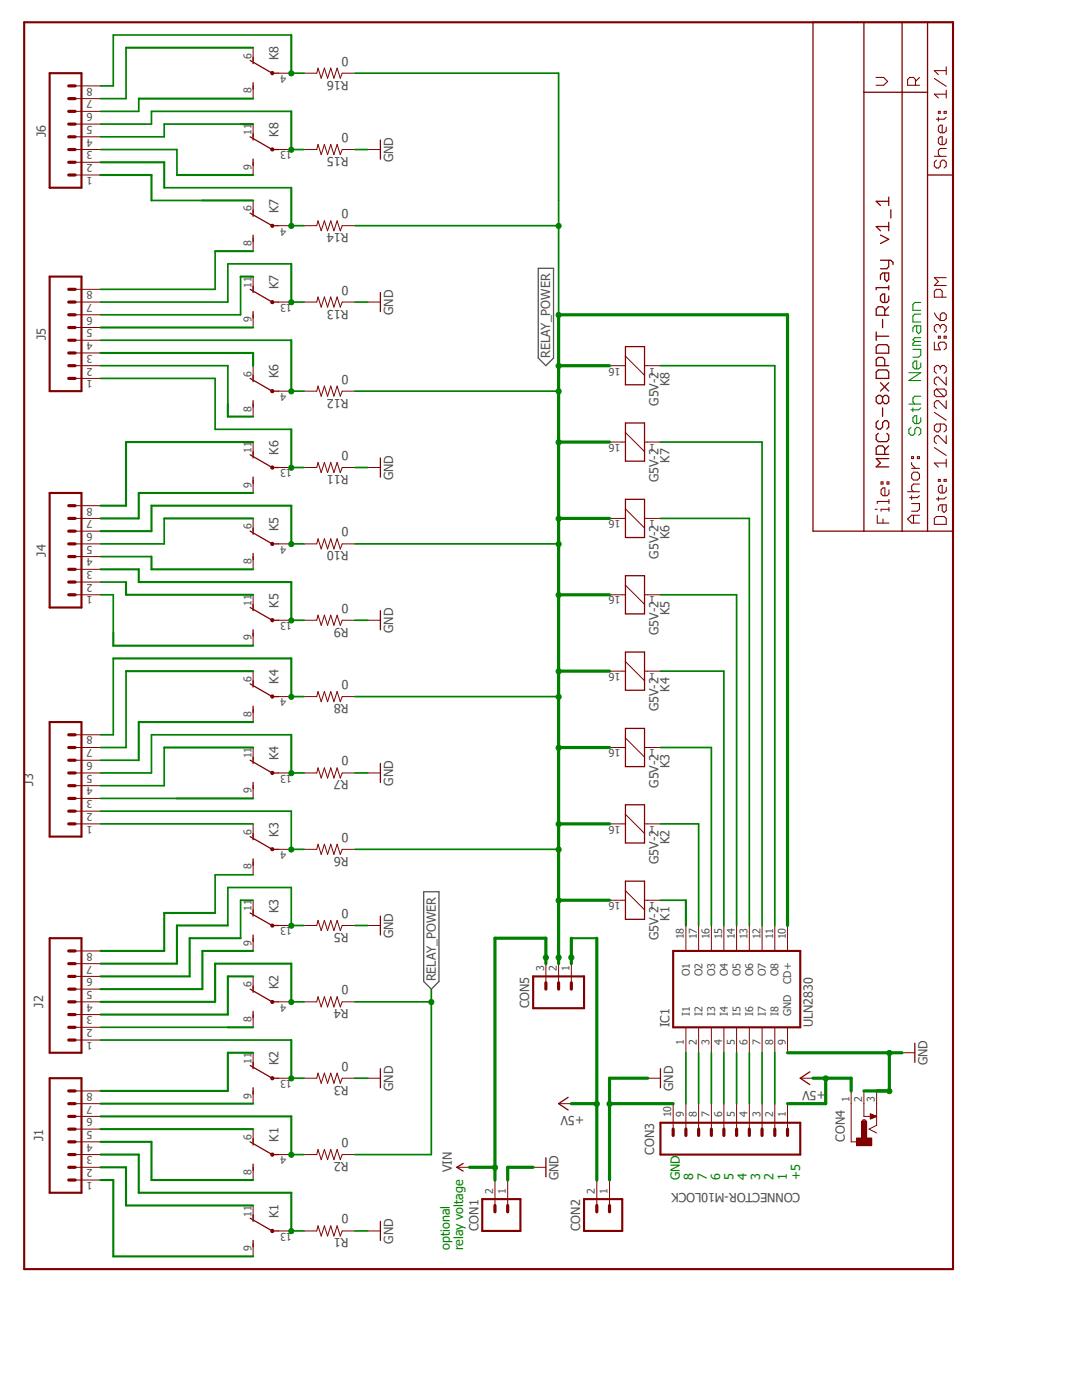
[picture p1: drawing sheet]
<svg xmlns="http://www.w3.org/2000/svg" width="216mm" height="279mm" viewBox="0 0 216 279" stroke-linecap="round" stroke-linejoin="round" font-family="sans-serif">
<path d="M4.2 4.2l186.5 250.9M190.7 4.2l-186.5 250.9" fill="none" stroke="#fff" stroke-width=".2"/>
<path d="M107.4 53.6h3v17.9l-1.5 1.5-1.5-1.5zM84.5 178h3.1v17.9l-1.5 1.5-1.6-1.5z" fill="none" stroke="#505050" stroke-width=".25"/>
<path d="M4.8 4.4h185.4v248.9h-185.4zM9.9 14.6h6.4v22.9h-6.4zM9.9 55.2h6.4v22.9h-6.4zM9.9 98.4h6.4v22.8h-6.4zM9.9 144.1h6.4v22.9h-6.4zM9.9 187.2h6.4v22.9h-6.4zM134.3 189.8h25.4v15.2h-25.4zM9.9 215.2h6.4v22.8h-6.4zM131.8 224.1h27.9v6.3h-27.9z" fill="none" stroke="#800000" stroke-width=".42"/>
<g fill="none" stroke="#800000" stroke-width=".25">
<path d="M162.2 4.4h28v101.6h-28zM172.4 18.4h12.7M172.4 4.4v101.6M180 4.4v101.6M185.1 4.4v101.6M177.3 39.3v1.7M185.1 34.9h5.1M175.7 51.9h2.1l.4 .5v.4M175.7 46.9l1.6 .9-1.6 .8M176.5 54.5v1.3l.5 .4 .3-.4v-1.3h-1.2l-.4 .4v.9M177.3 57.4h-2.5v.4M177.3 59.1v.8l-.3 .5h-.9l-.4-.5v-.8l.4-.4h.4v1.7"/>
<path d="M177.3 44.4v1.7M177.3 51.9v1.3l-.3 .4h-1.3M177.3 57v.8M177.3 45.2h-2.5l.9 .9M177.3 40.2h-2.5l.9 .8M177.8 41.9v1.6M174.8 66.3v1.6M174.8 69.2l.5-.4h1.7l.3 .4v1.3h-2.5zM174.8 74.3l.5-.5h1.7l.3 .5v1.2h-2.5zM174.8 67.1h2.5M175.7 76.4l1.6 1.7M176.1 79.3l-.4-.4h-.4l-.5 .4v.8l.5 .5h.4l.4-.5"/>
<path d="M176.1 79.3l.4-.4h.5l.3 .4v.8l-.3 .5h-.5l-.4-.5M176.1 63.8v1.6M176.1 79.3v.8M176.5 62.9v-1.3l-.4-.4h-.8l-.5 .4v1.3h2.5M176.5 73v-1.2l-.4-.5h-.8l-.5 .5v1.2h2.5M177.3 76.4l-1.6 1.7M177.3 61.2l-.8 .9M175.3 83.9l-.5 .5v.8l.5 .4h.4l.4-.4v-.8l.4-.5h.5l.3 .5v.8l-.3 .4M175.3 86.5l-.5 .4v.8l.5 .4h1.7l.3-.4v-.8l-.3-.4M176.1 81.4v1.7M176.5 90.7v-1.3l-.4-.4h-.8l-.5 .4v1.3h2.5M177.3 91.5h-2.5l.9 .9-.9 .8h2.5"/>
<path d="M177.3 89l-.8 .8M172 223.9l.1-.3a.4 .4 0 0 1 .4-.1 .4 .4 0 0 1 .3 .4M172 224.1l.1-.2a.4 .4 0 0 1 .4-.2 .4 .4 0 0 1 .3 .4"/>
</g>
<g fill="none" stroke="#800000" stroke-width=".21">
<path d="M174.8 15.5h1.5l.8 .8-.8 .7h-1.5M182.7 17v-1.1l-.4-.4h-.8l-.4 .4v1.1h2.4M183.5 15.5l-.8 .8M186.4 15.7l2.4 1.5M188.8 13.3v1.6M188.8 18v1.6M188.8 18.8h-2.4l.8 .8M188.8 14.1h-2.4l.8 .8M186.4 31.2h2.4M186.9 32l-.5 .4v.7l.5 .4h.3l.4-.4v-.7l.4-.4h.4l.4 .4v.7l-.4 .4M187.2 22.2h.4v.4h-.4zM187.2 23.4v.8"/>
<path d="M188.4 22.2h.4v.4h-.4zM188.8 25.4v.7l-.4 .4h-.8l-.4-.4v-.7l.4-.4h.4v1.5M188.8 27.7v.8l-.4 .4h-.8l-.4-.4v-.8l.4-.4h.4v1.6M188.8 29.6h-1.2l-.4 .4v.8l.4 .4M188.8 23.4l-.4 .4h-1.5M188 59.3v-1.2l-.4-.4h-.7l-.5 .4v1.2h2.4M188.8 55.4h-2.4l.8 .8-.8 .8h2.4M186.4 68.3v1.5h1.2l-.4-.8v-.3l.4-.4h.8l.4 .4v.7l-.4 .4M186.4 62.4l.5 .8 .7 .8M186.9 77.6h1.5l.4 .4v.8l-.4 .4M186.9 77.6l-.5 .4v.8l.5 .4h1.5M186.9 77.6l1.5 1.6"/>
<path d="M187.2 67.1h.4v.4h-.4zM187.6 62.8l.4-.4h.4l.4 .4v.8l-.4 .4h-.8zM187.6 65.2l.4-.4h.4l.4 .4v.7l-.4 .4M187.6 73.3l.4-.4h.4l.4 .4v.8l-.4 .4M187.6 65.2l-.4-.4h-.3l-.5 .4v.7l.5 .4M187.6 73.3l-.4-.4h-.3l-.5 .4v.8l.5 .4M187.6 65.2v.3M187.6 73.3v.4M188.4 67.1h.4v.4h-.4zM188.8 75.3v1.5l-1.6-1.5h-.3l-.5 .4v.8l.5 .3M188.8 80v1.5l-1.6-1.5h-.3l-.5 .3v.8l.5 .4M175.8 96.2h.4v.4h-.4z"/>
<path d="M177 96.2h.4v.4h-.4zM177.4 97.7v.9l-.4 .3h-.8l-.4-.3v-.9l.4-.3h.4v1.5M177.4 99.7v.8M181.1 98.1h2.4M181.9 92.3v.4l.8 .8M181.9 91.1h.4v.4h-.4zM181.9 98.9v.8M181.9 93.5h1.6M182.3 94.2h.7l.5 .5v.7l-.5 .4h-.7l-.4-.4v-.7zM183 91.1h.5v.4h-.5zM183.5 96.6h-1.2l-.4 .4v.7l.4 .4M183.5 98.9l-.5 .4h-1.5"/>
<path d="M186.4 89.3l2.4 1.6M186.4 82.3l2.4 1.6M187.2 95.7h.4v.4h-.4zM187.2 99.2v.7M187.6 84.6v1.2l-.4 .4h-.3l-.5-.4v-.8l.5-.4h1.5l.4 .4v.8l-.4 .4M188.4 95.7h.4v.4h-.4zM188.8 87v1.5l-1.6-1.5h-.3l-.5 .4v.7l.5 .4M188.8 91.7v1.5M188.8 97.2v.8l-.4 .4h-.8l-.4-.4v-.8l.4-.3h.4v1.5M188.8 99.2l-.4 .4h-1.5M188.8 92.4h-2.4l.8 .8M174.6 101.6h.4"/>
<path d="M175 102.8v1.6h2.4M176.2 103.6v.8M177.4 100.1h-2.4v.4M177.4 101.6h-1.6v.4M177.4 101.3v.7M181.9 100.5h1.6v1.1l-.5 .4h-1.1M182.3 102.8v1.6M183.5 102.8h-1.6l-.8 .8 .8 .8h1.6M186.4 103.5l.5-.4h1.5l.4 .4v1.1h-2.4zM188 100.8v1.1l.4 .4 .4-.4v-1.1h-1.2l-.4 .3v.8"/>
</g>
<g fill="none" stroke="#800000" stroke-width=".64">
<path d="M13.7 19.7h1.3M13.7 17.1h1.3M13.7 29.8h1.3M13.7 32.4h1.3M13.7 34.9h1.3M13.7 24.8h1.3M13.7 27.3h1.3M13.7 22.2h1.3M13.7 57.7h1.3M13.7 70.4h1.3M13.7 73h1.3M13.7 75.5h1.3"/>
<path d="M13.7 65.4h1.3M13.7 67.9h1.3M13.7 62.8h1.3M13.7 60.3h1.3M13.7 113.6h1.3M13.7 116.2h1.3M13.7 118.7h1.3M13.7 108.5h1.3M13.7 111.1h1.3M13.7 106h1.3M13.7 103.5h1.3M13.7 100.9h1.3"/>
<path d="M13.7 159.3h1.3M13.7 154.3h1.3M13.7 156.8h1.3M13.7 151.7h1.3M13.7 149.2h1.3M13.7 146.6h1.3M13.7 161.9h1.3M13.7 164.4h1.3M13.7 197.4h1.3M13.7 199.9h1.3M13.7 194.9h1.3M13.7 192.3h1.3"/>
<path d="M13.7 189.8h1.3M13.7 217.7h1.3M13.7 202.5h1.3M13.7 205h1.3M13.7 207.6h1.3M13.7 230.4h1.3M13.7 233h1.3M13.7 235.5h1.3M13.7 225.3h1.3M13.7 227.9h1.3M13.7 222.8h1.3M13.7 220.3h1.3"/>
<path d="M134.3 225.3v1.3M136.9 225.3v1.3M139.4 225.3v1.3M141.9 225.3v1.3M144.4 225.3v1.3M147 225.3v1.3M149.5 225.3v1.3M152.1 225.3v1.3M154.6 225.3v1.3M157.1 225.3v1.3"/>
</g>
<g fill="none" stroke="#800000" stroke-width=".2">
<path d="M15 19.7h5.1M15 17.1h5.1M15 34.9h5.1M15 32.4h5.1M15 29.8h5.1M15 27.3h5.1M15 24.8h5.1M15 22.2h5.1M15 57.7h5.1M15 75.5h5.1M15 73h5.1M15 70.4h5.1"/>
<path d="M15 67.9h5.1M15 65.4h5.1M15 62.8h5.1M15 60.3h5.1M15 118.7h5.1M15 116.2h5.1M15 113.6h5.1M15 111.1h5.1M15 108.5h5.1M15 106h5.1M15 103.5h5.1M15 100.9h5.1"/>
<path d="M15 159.3h5.1M15 156.8h5.1M15 154.3h5.1M15 151.7h5.1M15 149.2h5.1M15 146.6h5.1M15 164.4h5.1M15 161.9h5.1M15 199.9h5.1M15 197.4h5.1M15 194.9h5.1M15 192.3h5.1"/>
<path d="M15 189.8h5.1M136.9 184.7v5.1M139.4 184.7v5.1M141.9 184.7v5.1M144.4 184.7v5.1M147 184.7v5.1M149.5 184.7v5.1M152.1 184.7v5.1M154.6 184.7v5.1M157.1 184.7v5.1M15 217.7h5.1M15 207.6h5.1"/>
<path d="M15 205h5.1M15 202.5h5.1M136.9 205v5.1M139.4 205v5.1M141.9 205v5.1M144.4 205v5.1M147 205v5.1M149.5 205v5.1M152.1 205v5.1M154.6 205v5.1M157.1 205v5.1M15 235.5h5.1"/>
<path d="M15 233h5.1M15 230.4h5.1M15 227.9h5.1M15 225.3h5.1M15 222.8h5.1M15 220.3h5.1M134.3 220.3v5M136.9 220.3v5M139.4 220.3v5M141.9 220.3v5M144.4 220.3v5M147 220.3v5"/>
<path d="M149.5 220.3v5M152.1 220.3v5M154.6 220.3v5M157.1 220.3v5M169.8 220.3v7.6h1.3M172.4 220.3v2.5h2.5M174.9 220.3v4.3l-1.5 .7 1.5 .8"/>
</g>
<path d="M171.9 223.8h1v3.3h-1z" fill-rule="evenodd" fill="#800000"/>
<path d="M171.9 223.8h1v3.3h-1z" fill="none" stroke="#800000" stroke-width=".2"/>
<path d="M170.9 227.1h3v1.5h-3z" fill-rule="evenodd" fill="#800000"/>
<g fill="none" stroke="#800000" stroke-width=".2">
<path d="M121.6 179.7h3.2M124.8 177.8l3.8 3.8M128.6 179.7h3.2M108.9 191.1v5M111.5 191.1v5M114 191.1v5M129.2 215.2h2.6M159.7 215.2h2.5M169.8 217.7v2.6M172.4 217.7v2.6M174.9 217.7v2.6M180 210.1h2.5"/>
<path d="M91.1 233h2.6M98.8 235.5v5.1M101.3 235.5v5.1M106.4 233h2.5M111.5 220.3h2.5M119.1 235.5v5.1M121.6 235.5v5.1M170.9 227.1h3v1.5h-3zM173.7 222.3l1.2 .5-1.2 .5zM173.7 222.3v1M173.8 222.4v.9M173.9 222.4v.8"/>
<path d="M174 222.4v.8M174.1 222.5v.6M174.2 222.5v.6M174.3 222.6v.5M174.5 222.6v.4M174.6 222.7v.2M174.7 222.7v.2M174.8 222.8h.1M174.9 222.8h.1"/>
</g>
<path d="M106.4 194.9h10.1v6.3h-10.1zM96.2 239.3h7.6v6.4h-7.6zM116.5 239.3h7.7v6.4h-7.7z" fill="none" stroke="#800000" stroke-width=".42"/>
<path d="M108.9 196.1v1.3M111.5 196.1v1.3M114 196.1v1.3M98.8 240.6v1.3M101.3 240.6v1.3M119.1 240.6v1.3M121.6 240.6v1.3" fill="none" stroke="#800000" stroke-width=".64"/>
<path d="M124.8 175.9h3.8v7.6h-3.8zM113.4 219l-1.9 1.3 1.9 1.2M131.8 213.3v3.8M161.6 213.9l-1.9 1.3 1.9 1.3M182.5 208.2v3.8M49.9 227.9l4.4 2.5h1.3M50.5 227.2v1.3M50.5 232.3v1.3M92.4 232.2l-1.3 .8 1.3 .7M108.9 231.1v3.8" fill="none" stroke="#800000" stroke-width=".25"/>
<path d="M54.1 230.2l.2-.1 .3 .1v.5h-.5z" fill-rule="evenodd" fill="#800000"/>
<path d="M50.5 225.3v2.6M50.5 233v2.5M54.1 230.2l.2-.1 .3 .1v.5h-.5zM55.6 230.4h2.5" fill="none" stroke="#800000" stroke-width=".2"/>
<path d="M49.9 243.1l4.4 2.6h1.3M50.5 242.5v1.3M50.5 247.6v1.2" fill="none" stroke="#800000" stroke-width=".25"/>
<path d="M54.1 245.4l.2-.1 .3 .1v.5h-.5z" fill-rule="evenodd" fill="#800000"/>
<path d="M121.6 164.4h3.2M124.8 162.5l3.8 3.8M128.6 164.4h3.2M50.5 240.6v2.5M50.5 248.2v2.5M54.1 245.4l.2-.1 .3 .1v.5h-.5zM55.6 245.7h2.5" fill="none" stroke="#800000" stroke-width=".2"/>
<path d="M124.8 160.6h3.8v7.6h-3.8zM49.9 197.4l4.4 2.5h1.3M50.5 196.8v1.2M50.5 201.8v1.3" fill="none" stroke="#800000" stroke-width=".25"/>
<path d="M54.1 199.7h.5v.5h-.5z" fill-rule="evenodd" fill="#800000"/>
<path d="M50.5 194.9v2.5M54.1 199.7h.5v.5h-.5zM55.6 199.9h2.5M50.5 202.5v2.5" fill="none" stroke="#800000" stroke-width=".2"/>
<path d="M49.9 212.6l4.4 2.6h1.3M50.5 212v1.3M50.5 217.1v1.3" fill="none" stroke="#800000" stroke-width=".25"/>
<path d="M54.1 215l.2-.2 .3 .2v.4h-.5z" fill-rule="evenodd" fill="#800000"/>
<path d="M121.6 149.2h3.2M124.8 147.3l3.8 3.8M128.6 149.2h3.2M50.5 210.1v2.5M50.5 217.7v2.6M54.1 215l.2-.2 .3 .2v.4h-.5zM55.6 215.2h2.5" fill="none" stroke="#800000" stroke-width=".2"/>
<path d="M124.8 145.4h3.8v7.6h-3.8zM49.9 167l4.4 2.5h1.3M50.5 166.3v1.3M50.5 171.4v1.3" fill="none" stroke="#800000" stroke-width=".25"/>
<path d="M54.1 169.2h.5v.5h-.5z" fill-rule="evenodd" fill="#800000"/>
<path d="M50.5 164.4v2.6M50.5 172v2.6M54.1 169.2h.5v.5h-.5zM55.6 169.5h2.5" fill="none" stroke="#800000" stroke-width=".2"/>
<path d="M49.9 182.2l4.4 2.5h1.3M50.5 181.6v1.2M50.5 186.6v1.3" fill="none" stroke="#800000" stroke-width=".25"/>
<path d="M54.1 184.5h.5v.5h-.5z" fill-rule="evenodd" fill="#800000"/>
<path d="M121.6 133.9h3.2M124.8 132l3.8 3.8M128.6 133.9h3.2M50.5 179.7v2.5M50.5 187.2v2.6M54.1 184.5h.5v.5h-.5zM55.6 184.7h2.5" fill="none" stroke="#800000" stroke-width=".2"/>
<path d="M49.9 136.5l4.4 2.5h1.3M50.5 135.8v1.3M124.8 130.1h3.8v7.7h-3.8zM50.5 140.9v1.3" fill="none" stroke="#800000" stroke-width=".25"/>
<path d="M54.1 138.8h.5v.4l-.3 .2-.2-.2z" fill-rule="evenodd" fill="#800000"/>
<path d="M50.5 133.9v2.6M54.1 138.8h.5v.4l-.3 .2-.2-.2zM55.6 139h2.5M50.5 141.6v2.5" fill="none" stroke="#800000" stroke-width=".2"/>
<path d="M49.9 151.7l4.4 2.6h1.3M50.5 151.1v1.3M50.5 156.2v1.2" fill="none" stroke="#800000" stroke-width=".25"/>
<path d="M54.1 154h.5v.5l-.3 .1-.2-.1z" fill-rule="evenodd" fill="#800000"/>
<path d="M121.6 118.7h3.2M124.8 116.8l3.8 3.8M128.6 118.7h3.2M50.5 149.2v2.5M50.5 156.8v2.5M54.1 154h.5v.5l-.3 .1-.2-.1zM55.6 154.3h2.5" fill="none" stroke="#800000" stroke-width=".2"/>
<path d="M49.9 106l4.4 2.5h1.3M50.5 105.4v1.2M50.5 110.4v1.3M124.8 114.9h3.8v7.6h-3.8z" fill="none" stroke="#800000" stroke-width=".25"/>
<path d="M54.1 108.3l.2-.1 .3 .1v.5h-.5z" fill-rule="evenodd" fill="#800000"/>
<path d="M50.5 103.5v2.5M50.5 111.1v2.5M54.1 108.3l.2-.1 .3 .1v.5h-.5zM55.6 108.5h2.5" fill="none" stroke="#800000" stroke-width=".2"/>
<path d="M49.9 121.2l4.4 2.6h1.3M50.5 120.6v1.3M50.5 125.7v1.3" fill="none" stroke="#800000" stroke-width=".25"/>
<path d="M54.1 123.5h.5v.5l-.3 .1-.2-.1z" fill-rule="evenodd" fill="#800000"/>
<path d="M50.5 118.7v2.5M121.6 103.5h3.2M124.8 101.6l3.8 3.8M128.6 103.5h3.2M50.5 126.3v2.6M54.1 123.5h.5v.5l-.3 .1-.2-.1zM55.6 123.8h2.5" fill="none" stroke="#800000" stroke-width=".2"/>
<path d="M49.9 75.5l4.4 2.6h1.3M50.5 74.9v1.3M50.5 80v1.2M124.8 99.7h3.8v7.6h-3.8z" fill="none" stroke="#800000" stroke-width=".25"/>
<path d="M54.1 77.9l.2-.2 .3 .2v.4h-.5z" fill-rule="evenodd" fill="#800000"/>
<path d="M50.5 73v2.5M54.1 77.9l.2-.2 .3 .2v.4h-.5zM55.6 78.1h2.5M50.5 80.6v2.5" fill="none" stroke="#800000" stroke-width=".2"/>
<path d="M49.9 90.8l4.4 2.5h1.3M50.5 90.1v1.3M50.5 95.2v1.3" fill="none" stroke="#800000" stroke-width=".25"/>
<path d="M54.1 93.1l.2-.1 .3 .1v.5h-.5z" fill-rule="evenodd" fill="#800000"/>
<path d="M50.5 88.2v2.6M50.5 95.8v2.6M54.1 93.1l.2-.1 .3 .1v.5h-.5zM55.6 93.3h2.5M121.6 88.2h3.2M124.8 86.3l3.8 3.8M128.6 88.2h3.2" fill="none" stroke="#800000" stroke-width=".2"/>
<path d="M49.9 42.5l4.4 2.5h1.3M50.5 41.9v1.3M50.5 46.9v1.3M124.8 84.4h3.8v7.6h-3.8z" fill="none" stroke="#800000" stroke-width=".25"/>
<path d="M54.1 44.8h.5v.5h-.5z" fill-rule="evenodd" fill="#800000"/>
<path d="M50.5 40v2.5M50.5 47.6v2.5M54.1 44.8h.5v.5h-.5zM55.6 45h2.5" fill="none" stroke="#800000" stroke-width=".2"/>
<path d="M49.9 57.7l4.4 2.6h1.3M50.5 57.1v1.3M50.5 62.2v1.3" fill="none" stroke="#800000" stroke-width=".25"/>
<path d="M54.1 60.1h.5v.4h-.5z" fill-rule="evenodd" fill="#800000"/>
<path d="M50.5 55.2v2.5M50.5 62.8v2.6M54.1 60.1h.5v.4h-.5zM55.6 60.3h2.5M121.6 73h3.2M124.8 71.1l3.8 3.8M128.6 73h3.2" fill="none" stroke="#800000" stroke-width=".2"/>
<path d="M49.9 12.1l4.4 2.5h1.3M50.5 11.4v1.3M50.5 16.5v1.3M124.8 69.2h3.8v7.6h-3.8z" fill="none" stroke="#800000" stroke-width=".25"/>
<path d="M54.1 14.4h.5v.4l-.3 .1-.2-.1z" fill-rule="evenodd" fill="#800000"/>
<path d="M50.5 9.5v2.6M50.5 17.1v2.6M54.1 14.4h.5v.4l-.3 .1-.2-.1zM55.6 14.6h2.5" fill="none" stroke="#800000" stroke-width=".2"/>
<path d="M49.9 27.3l4.4 2.5h1.3M50.5 26.7v1.2M50.5 31.7v1.3" fill="none" stroke="#800000" stroke-width=".25"/>
<path d="M54.1 29.6h.5v.5h-.5z" fill-rule="evenodd" fill="#800000"/>
<g fill="none" stroke="#800000" stroke-width=".2">
<path d="M60.7 14.6h2.5l.3-1 .6 2 .6-2 .7 2 .6-2 .6 2 .7-2 .6 2 .4-1h2.5M50.5 24.8v2.5M50.5 32.4v2.5M54.1 29.6h.5v.5h-.5zM55.6 29.8h2.5M60.7 29.8h2.5l.3-1 .6 2.1 .6-2.1 .7 2.1 .6-2.1 .6 2.1 .7-2.1 .6 2.1 .4-1.1h2.5M73.4 29.8h2.5M60.7 45h2.5l.3-.9 .6 2 .6-2 .7 2 .6-2 .6 2 .7-2 .6 2 .4-1.1h2.5M60.7 78.1h2.5l.3-1.1 .6 2.1 .6-2.1 .7 2.1 .6-2.1 .6 2.1 .7-2.1 .6 2.1 .4-1h2.5M60.7 60.3h2.5l.3-1 .6 2 .6-2 .7 2 .6-2 .6 2 .7-2 .6 2 .4-1h2.5M73.4 60.3h2.5M60.7 93.3h2.5l.3-1 .6 2 .6-2 .7 2 .6-2 .6 2 .7-2 .6 2 .4-1h2.5"/>
<path d="M73.4 93.3h2.5M60.7 108.5h2.5l.3-1 .6 2.1 .6-2.1 .7 2.1 .6-2.1 .6 2.1 .7-2.1 .6 2.1 .4-1.1h2.5M60.7 139h2.5l.3-1 .6 2 .6-2 .7 2 .6-2 .6 2 .7-2 .6 2 .4-1h2.5M60.7 123.8h2.5l.3-1 .6 2 .6-2 .7 2 .6-2 .6 2 .7-2 .6 2 .4-1h2.5M73.4 123.8h2.5M60.7 154.3h2.5l.3-1.1 .6 2.1 .6-2.1 .7 2.1 .6-2.1 .6 2.1 .7-2.1 .6 2.1 .4-1h2.5M73.4 154.3h2.5M60.7 169.5h2.5l.3-1 .6 2 .6-2 .7 2 .6-2 .6 2 .7-2 .6 2 .4-1h2.5M60.7 199.9h2.5l.3-1 .6 2.1 .6-2.1 .7 2.1 .6-2.1 .6 2.1 .7-2.1 .6 2.1 .4-1.1h2.5M60.7 184.7h2.5l.3-1 .6 2 .6-2 .7 2 .6-2 .6 2 .7-2 .6 2 .4-1h2.5M73.4 184.7h2.5M60.7 215.2h2.5l.3-1 .6 2 .6-2 .7 2 .6-2 .6 2 .7-2 .6 2 .4-1h2.5"/>
<path d="M73.4 215.2h2.5M60.7 230.4h2.5l.3-1 .6 2 .6-2 .7 2 .6-2 .6 2 .7-2 .6 2 .4-1h2.5M60.7 245.7h2.5l.3-1.1 .6 2.1 .6-2.1 .7 2.1 .6-2.1 .6 2.1 .7-2.1 .6 2.1 .4-1h2.5M73.4 245.7h2.5"/>
</g>
<path d="M75.9 27.9v3.8M75.9 58.4v3.8M75.9 91.4v3.8M75.9 121.9v3.8M75.9 152.4v3.8M75.9 182.8v3.8M75.9 213.3v3.8M75.9 243.8v3.8" fill="none" stroke="#800000" stroke-width=".25"/>
<g fill="none" stroke="#008000" stroke-width=".21">
<path d="M181.4 74.4h2.3l-2.3 1.5h2.3M182.2 69.7h1.5v1.2l-.4 .4h-1.1M182.5 68.2l-.3 .3v.4h1.5M182.5 68.2h1.2M182.9 65v1.2l.4 .4 .4-.4v-1.2h-1.2l-.3 .4v.8M183.7 72.4v.8l-.4 .4h-.8l-.3-.4v-.8l.3-.3h.4v1.5M183.7 60.4h-1.2l-.3 .3v1.2h1.5M183.7 62.7h-1.2l-.3 .4v1.2h1.5M183.7 79.1h-1.2l-.3 .4v.7l.3 .4M183.7 67.4h-1.2l-.3 .4 .3 .4M181.4 80.6h2.3M181.8 85.3l-.4 .4v.8l.4 .4h.4l.3-.4v-.8l.4-.4h.4l.4 .4v.8l-.4 .4"/>
<path d="M182.2 81.4v.8M183.7 83.4v.7l-.4 .4h-.8l-.3-.4v-.7l.3-.4h.4v1.5M183.7 81.4l-.4 .4h-1.5"/>
</g>
<path d="M136.9 210.1v10.2M139.4 210.1v10.2M141.9 210.1v10.2M144.4 210.1v10.2M147 210.1v10.2M149.5 210.1v10.2M152.1 210.1v10.2M154.6 210.1v10.2" fill="none" stroke="#008000" stroke-width=".34"/>
<path d="M129.2 215.2h-7.6v20.3M121.6 220.3h12.7" fill="none" stroke="#008000" stroke-width=".64"/>
<circle cx="121.6" cy="220.3" r=".51" fill="#008000"/>
<circle cx="121.6" cy="220.3" r=".51" fill="none" stroke="#008000" stroke-width=".2"/>
<path d="M157.1 210.1h22.9M177.5 210.1v7.6h-5.1M106.4 233h-5.1v2.5" fill="none" stroke="#008000" stroke-width=".64"/>
<circle cx="177.5" cy="217.8" r=".51" fill="#008000"/>
<circle cx="177.5" cy="217.8" r=".51" fill="none" stroke="#008000" stroke-width=".2"/>
<circle cx="177.5" cy="210.1" r=".51" fill="#008000"/>
<circle cx="177.5" cy="210.1" r=".51" fill="none" stroke="#008000" stroke-width=".2"/>
<path d="M70.8 29.8h2.6M70.8 60.3h2.6M70.8 93.3h2.6M70.8 123.8h2.6M70.8 154.3h2.6M70.8 184.7h2.6M70.8 215.2h2.6M70.8 245.7h2.6" fill="none" stroke="#008000" stroke-width=".34"/>
<path d="M119.1 187.2v33.1h-5.1" fill="none" stroke="#008000" stroke-width=".64"/>
<circle cx="119.1" cy="220.3" r=".51" fill="#008000"/>
<circle cx="119.1" cy="220.3" r=".51" fill="none" stroke="#008000" stroke-width=".2"/>
<path d="M114 187.2v5.1M119.1 220.3v15.2" fill="none" stroke="#008000" stroke-width=".64"/>
<circle cx="114" cy="191.1" r=".51" fill="#008000"/>
<circle cx="114" cy="191.1" r=".51" fill="none" stroke="#008000" stroke-width=".2"/>
<path d="M114 187.2h5.1" fill="none" stroke="#008000" stroke-width=".42"/>
<path d="M162.2 215.2h7.6v2.5M164.8 215.2v5.1h-7.7" fill="none" stroke="#008000" stroke-width=".64"/>
<circle cx="164.8" cy="215.2" r=".51" fill="#008000"/>
<circle cx="164.8" cy="215.2" r=".51" fill="none" stroke="#008000" stroke-width=".2"/>
<path d="M108.9 191.1v-3.9h-10.1v48.3M93.7 233h5.1" fill="none" stroke="#008000" stroke-width=".64"/>
<circle cx="98.8" cy="233" r=".51" fill="#008000"/>
<circle cx="98.8" cy="233" r=".51" fill="none" stroke="#008000" stroke-width=".2"/>
<path d="M108.9 191.1v1.2" fill="none" stroke="#008000" stroke-width=".64"/>
<circle cx="108.9" cy="191.1" r=".51" fill="#008000"/>
<circle cx="108.9" cy="191.1" r=".51" fill="none" stroke="#008000" stroke-width=".2"/>
<path d="M131.8 73h22.8v111.7M131.8 88.2h20.3v96.5M131.8 118.7h15.2v66M131.8 103.5h17.7v81.2M131.8 133.9h12.6v50.8M131.8 149.2h10.1v35.5M131.8 164.4h7.6v20.3" fill="none" stroke="#008000" stroke-width=".34"/>
<path d="M121.6 73h-10.1v119.3M111.5 88.2h10.1M111.5 103.5h10.1M111.5 118.7h10.1M111.5 133.9h10.1M111.5 149.2h10.1M111.5 164.4h10.1" fill="none" stroke="#008000" stroke-width=".64"/>
<circle cx="111.5" cy="191.1" r=".51" fill="#008000"/>
<circle cx="111.5" cy="191.1" r=".51" fill="none" stroke="#008000" stroke-width=".2"/>
<path d="M111.5 73v-10.2h45.6v121.9" fill="none" stroke="#008000" stroke-width=".64"/>
<circle cx="111.5" cy="164.5" r=".51" fill="#008000"/>
<circle cx="111.5" cy="164.5" r=".51" fill="none" stroke="#008000" stroke-width=".2"/>
<circle cx="111.5" cy="149.2" r=".51" fill="#008000"/>
<circle cx="111.5" cy="149.2" r=".51" fill="none" stroke="#008000" stroke-width=".2"/>
<circle cx="111.5" cy="134" r=".51" fill="#008000"/>
<circle cx="111.5" cy="134" r=".51" fill="none" stroke="#008000" stroke-width=".2"/>
<circle cx="111.5" cy="118.7" r=".51" fill="#008000"/>
<circle cx="111.5" cy="118.7" r=".51" fill="none" stroke="#008000" stroke-width=".2"/>
<circle cx="111.5" cy="103.5" r=".51" fill="#008000"/>
<circle cx="111.5" cy="103.5" r=".51" fill="none" stroke="#008000" stroke-width=".2"/>
<circle cx="111.5" cy="88.3" r=".51" fill="#008000"/>
<circle cx="111.5" cy="88.3" r=".51" fill="none" stroke="#008000" stroke-width=".2"/>
<circle cx="111.5" cy="73" r=".51" fill="#008000"/>
<circle cx="111.5" cy="73" r=".51" fill="none" stroke="#008000" stroke-width=".2"/>
<path d="M111.5 179.7h10.1" fill="none" stroke="#008000" stroke-width=".64"/>
<circle cx="111.5" cy="179.7" r=".51" fill="#008000"/>
<circle cx="111.5" cy="179.7" r=".51" fill="none" stroke="#008000" stroke-width=".2"/>
<path d="M70.8 169.5h40.7" fill="none" stroke="#008000" stroke-width=".34"/>
<circle cx="111.5" cy="169.5" r=".51" fill="#008000"/>
<circle cx="111.5" cy="169.5" r=".51" fill="none" stroke="#008000" stroke-width=".2"/>
<path d="M70.8 14.6h40.7v48.2M70.8 45h40.7M70.8 78.1h40.7M70.8 108.5h40.7M70.8 139h40.7" fill="none" stroke="#008000" stroke-width=".34"/>
<circle cx="111.5" cy="45.1" r=".51" fill="#008000"/>
<circle cx="111.5" cy="45.1" r=".51" fill="none" stroke="#008000" stroke-width=".2"/>
<circle cx="111.5" cy="62.9" r=".51" fill="#008000"/>
<circle cx="111.5" cy="62.9" r=".51" fill="none" stroke="#008000" stroke-width=".2"/>
<circle cx="111.5" cy="78.1" r=".51" fill="#008000"/>
<circle cx="111.5" cy="78.1" r=".51" fill="none" stroke="#008000" stroke-width=".2"/>
<circle cx="111.5" cy="108.6" r=".51" fill="#008000"/>
<circle cx="111.5" cy="108.6" r=".51" fill="none" stroke="#008000" stroke-width=".2"/>
<circle cx="111.5" cy="139.1" r=".51" fill="#008000"/>
<circle cx="111.5" cy="139.1" r=".51" fill="none" stroke="#008000" stroke-width=".2"/>
<path d="M70.8 199.9h15.3M86.1 197.4v33h-15.3" fill="none" stroke="#008000" stroke-width=".34"/>
<circle cx="86.1" cy="200" r=".51" fill="#008000"/>
<circle cx="86.1" cy="200" r=".51" fill="none" stroke="#008000" stroke-width=".2"/>
<path d="M20.1 207.6h38M58.1 215.2h2.6" fill="none" stroke="#008000" stroke-width=".34"/>
<path d="M58.1 207.6v7.6" fill="none" stroke="#008000" stroke-width=".42"/>
<circle cx="58.1" cy="215.2" r=".51" fill="#008000"/>
<circle cx="58.1" cy="215.2" r=".51" fill="none" stroke="#008000" stroke-width=".2"/>
<path d="M58.1 199.9h2.6M20.1 205h25.4" fill="none" stroke="#008000" stroke-width=".34"/>
<path d="M20.1 199.9h22.8v-7.6h15.2v7.6M45.5 205h5" fill="none" stroke="#008000" stroke-width=".42"/>
<circle cx="58.1" cy="200" r=".51" fill="#008000"/>
<circle cx="58.1" cy="200" r=".51" fill="none" stroke="#008000" stroke-width=".2"/>
<path d="M50.5 179.7h-2.5v7.5M45.5 184.7v-7.6h12.6v7.6h2.6" fill="none" stroke="#008000" stroke-width=".34"/>
<path d="M45.5 184.7h-10.2v7.6h-15.2M48 187.2h-10.2v7.7h-17.7" fill="none" stroke="#008000" stroke-width=".42"/>
<circle cx="58.1" cy="184.7" r=".51" fill="#008000"/>
<circle cx="58.1" cy="184.7" r=".51" fill="none" stroke="#008000" stroke-width=".2"/>
<path d="M20.1 164.4h30.4M20.1 161.9h38v7.6h2.6M50.5 174.6h-7.6v7.6" fill="none" stroke="#008000" stroke-width=".34"/>
<path d="M42.9 182.2h-10.1v7.6h-12.7" fill="none" stroke="#008000" stroke-width=".42"/>
<circle cx="58.1" cy="169.5" r=".51" fill="#008000"/>
<circle cx="58.1" cy="169.5" r=".51" fill="none" stroke="#008000" stroke-width=".2"/>
<path d="M20.1 159.3h15.2M32.8 149.2v7.6h-12.7M58.1 146.6h-27.9v7.7h-10.1M58.1 154.3h2.6" fill="none" stroke="#008000" stroke-width=".34"/>
<path d="M32.8 149.2h17.7M35.3 159.3h15.2M58.1 146.6v7.7" fill="none" stroke="#008000" stroke-width=".42"/>
<circle cx="58.1" cy="154.3" r=".51" fill="#008000"/>
<circle cx="58.1" cy="154.3" r=".51" fill="none" stroke="#008000" stroke-width=".2"/>
<path d="M22.6 131.4v15.2h-2.5M25.1 133.9v15.3h-5M58.1 139h2.6M20.1 151.7h7.6" fill="none" stroke="#008000" stroke-width=".34"/>
<path d="M22.6 131.4h35.5v7.6M25.1 133.9h25.4M50.5 144.1h-22.8v7.6" fill="none" stroke="#008000" stroke-width=".42"/>
<circle cx="58.1" cy="139.1" r=".51" fill="#008000"/>
<circle cx="58.1" cy="139.1" r=".51" fill="none" stroke="#008000" stroke-width=".2"/>
<path d="M20.1 67.9h38M58.1 78.1h2.6" fill="none" stroke="#008000" stroke-width=".34"/>
<path d="M58.1 67.9v10.2" fill="none" stroke="#008000" stroke-width=".42"/>
<circle cx="58.1" cy="78.1" r=".51" fill="#008000"/>
<circle cx="58.1" cy="78.1" r=".51" fill="none" stroke="#008000" stroke-width=".2"/>
<path d="M48 55.2v7.6h-27.9M58.1 52.7h-12.6v7.6h-25.4M58.1 60.3h2.6" fill="none" stroke="#008000" stroke-width=".34"/>
<path d="M48 55.2h2.5M58.1 52.7v7.6" fill="none" stroke="#008000" stroke-width=".42"/>
<circle cx="58.1" cy="60.3" r=".51" fill="#008000"/>
<circle cx="58.1" cy="60.3" r=".51" fill="none" stroke="#008000" stroke-width=".2"/>
<path d="M32.8 37.5h25.3M30.2 40h10.2M42.9 50.1v7.6h-22.8M58.1 45h2.6" fill="none" stroke="#008000" stroke-width=".34"/>
<path d="M20.1 34.9h10.1v5.1M20.1 32.4h12.7v5.1M58.1 37.5v7.5M40.4 40h10.1M42.9 50.1h7.6" fill="none" stroke="#008000" stroke-width=".42"/>
<circle cx="58.1" cy="45.1" r=".51" fill="#008000"/>
<circle cx="58.1" cy="45.1" r=".51" fill="none" stroke="#008000" stroke-width=".2"/>
<path d="M20.1 29.8h15.2v5.1M48 24.8h-15.2v2.5h-12.7M58.1 29.8h2.6M58.1 22.2h-27.9v2.6h-10.1" fill="none" stroke="#008000" stroke-width=".34"/>
<path d="M35.3 34.9h15.2M48 24.8h2.5M58.1 22.2v7.6" fill="none" stroke="#008000" stroke-width=".42"/>
<circle cx="58.1" cy="29.9" r=".51" fill="#008000"/>
<circle cx="58.1" cy="29.9" r=".51" fill="none" stroke="#008000" stroke-width=".2"/>
<path d="M25.1 9.5v10.2h-5M27.7 19.7v2.5h-7.6M58.1 7h-35.5v10.1h-2.5M58.1 14.6h2.6" fill="none" stroke="#008000" stroke-width=".34"/>
<path d="M25.1 9.5h25.4M27.7 19.7h22.8M58.1 7v7.6" fill="none" stroke="#008000" stroke-width=".42"/>
<circle cx="58.1" cy="14.6" r=".51" fill="#008000"/>
<circle cx="58.1" cy="14.6" r=".51" fill="none" stroke="#008000" stroke-width=".2"/>
<path d="M20.1 73h25.4v7.6M20.1 75.5h22.8v10.2h15.2M58.1 93.3h2.6" fill="none" stroke="#008000" stroke-width=".34"/>
<path d="M45.5 80.6v2.5h5M58.1 85.7v7.6" fill="none" stroke="#008000" stroke-width=".42"/>
<circle cx="58.1" cy="93.3" r=".51" fill="#008000"/>
<circle cx="58.1" cy="93.3" r=".51" fill="none" stroke="#008000" stroke-width=".2"/>
<path d="M50.5 98.4h-22.8v5.1h-7.6M20.1 106h10.1v-5.1h27.9v7.6" fill="none" stroke="#008000" stroke-width=".42"/>
<path d="M58.1 108.5h2.6" fill="none" stroke="#008000" stroke-width=".34"/>
<circle cx="58.1" cy="108.6" r=".51" fill="#008000"/>
<circle cx="58.1" cy="108.6" r=".51" fill="none" stroke="#008000" stroke-width=".2"/>
<path d="M20.1 111.1h10.1M20.1 116.2h5M20.1 118.7h2.5v7.6M32.8 103.5v5h-12.7M58.1 123.8h2.6" fill="none" stroke="#008000" stroke-width=".34"/>
<path d="M20.1 113.6h7.6v2.6h30.4v7.6M25.1 116.2v2.5h25.4M30.2 111.1v2.5h20.3M32.8 103.5h17.7M22.6 126.3v2.6h27.9" fill="none" stroke="#008000" stroke-width=".42"/>
<circle cx="58.1" cy="123.8" r=".51" fill="#008000"/>
<circle cx="58.1" cy="123.8" r=".51" fill="none" stroke="#008000" stroke-width=".2"/>
<path d="M20.1 70.4h30.4v2.6M20.1 65.4h30.4M20.1 235.5h2.5v15.2h27.9M20.1 233h5v7.6h25.4M20.1 230.4h7.6v7.6h30.4v7.7" fill="none" stroke="#008000" stroke-width=".42"/>
<path d="M58.1 245.7h2.6" fill="none" stroke="#008000" stroke-width=".34"/>
<circle cx="58.1" cy="245.7" r=".51" fill="#008000"/>
<circle cx="58.1" cy="245.7" r=".51" fill="none" stroke="#008000" stroke-width=".2"/>
<path d="M20.1 227.9h10.1v7.6h20.3M20.1 225.3h30.4M20.1 222.8h38v7.6" fill="none" stroke="#008000" stroke-width=".42"/>
<path d="M58.1 230.4h2.6" fill="none" stroke="#008000" stroke-width=".34"/>
<circle cx="58.1" cy="230.5" r=".51" fill="#008000"/>
<circle cx="58.1" cy="230.5" r=".51" fill="none" stroke="#008000" stroke-width=".2"/>
<path d="M131.8 179.7h5.1" fill="none" stroke="#008000" stroke-width=".34"/>
<path d="M50.5 88.2h-25.4v12.7h-5M136.9 179.7v5M50.5 194.9h-5v7.6h-25.4M50.5 189.8h-10.1v7.6h-20.3M50.5 210.1h-5v7.6h-25.4M20.1 220.3h30.4" fill="none" stroke="#008000" stroke-width=".42"/>
<g font-size="2.5" fill="#505050">
<text x="69.6" y="11.3" transform="rotate(-180 69.6 11.3)">0</text>
<text x="55.6" y="12.1" transform="rotate(-90 55.6 12.1)">K8</text>
<text x="69.6" y="16.1" transform="rotate(-180 69.6 16.1)">R16</text>
<text x="9.1" y="27.3" transform="rotate(-90 9.1 27.3)">J6</text>
<text x="55.6" y="27.3" transform="rotate(-90 55.6 27.3)">K8</text>
<text x="69.6" y="26.5" transform="rotate(-180 69.6 26.5)">0</text>
<text x="69.6" y="31.3" transform="rotate(-180 69.6 31.3)">R15</text>
<text x="78.4" y="32.4" transform="rotate(-90 78.4 32.4)">GND</text>
<text x="69.6" y="41.8" transform="rotate(-180 69.6 41.8)">0</text>
<text x="55.6" y="42.5" transform="rotate(-90 55.6 42.5)">K7</text>
<text x="69.6" y="46.6" transform="rotate(-180 69.6 46.6)">R14</text>
<text x="55.6" y="57.7" transform="rotate(-90 55.6 57.7)">K7</text>
<text x="69.6" y="57" transform="rotate(-180 69.6 57)">0</text>
<text x="69.6" y="61.8" transform="rotate(-180 69.6 61.8)">R13</text>
<text x="78.4" y="62.8" transform="rotate(-90 78.4 62.8)">GND</text>
<text x="9.1" y="67.9" transform="rotate(-90 9.1 67.9)">J5</text>
<text x="109.8" y="71.5" transform="rotate(-90 109.8 71.5)">RELAY_POWER</text>
<text x="55.6" y="75.5" transform="rotate(-90 55.6 75.5)">K6</text>
<text x="69.6" y="74.8" transform="rotate(-180 69.6 74.8)">0</text>
<text x="133.6" y="77.1" transform="rotate(-90 133.6 77.1)">K8</text>
<text x="69.6" y="79.6" transform="rotate(-180 69.6 79.6)">R12</text>
<text x="131.4" y="81" transform="rotate(-90 131.4 81)">G5V-2</text>
<text x="55.6" y="90.8" transform="rotate(-90 55.6 90.8)">K6</text>
<text x="69.6" y="90" transform="rotate(-180 69.6 90)">0</text>
<text x="69.6" y="94.8" transform="rotate(-180 69.6 94.8)">R11</text>
<text x="78.4" y="95.8" transform="rotate(-90 78.4 95.8)">GND</text>
<text x="133.6" y="92.3" transform="rotate(-90 133.6 92.3)">K7</text>
<text x="131.4" y="96.2" transform="rotate(-90 131.4 96.2)">G5V-2</text>
<text x="55.6" y="106" transform="rotate(-90 55.6 106)">K5</text>
<text x="69.6" y="105.2" transform="rotate(-180 69.6 105.2)">0</text>
<text x="133.6" y="107.6" transform="rotate(-90 133.6 107.6)">K6</text>
<text x="9.1" y="111.1" transform="rotate(-90 9.1 111.1)">J4</text>
<text x="69.6" y="110" transform="rotate(-180 69.6 110)">R10</text>
<text x="131.4" y="111.5" transform="rotate(-90 131.4 111.5)">G5V-2</text>
<text x="55.6" y="121.2" transform="rotate(-90 55.6 121.2)">K5</text>
<text x="69.6" y="120.5" transform="rotate(-180 69.6 120.5)">0</text>
<text x="69.6" y="125.3" transform="rotate(-180 69.6 125.3)">R9</text>
<text x="133.6" y="122.8" transform="rotate(-90 133.6 122.8)">K5</text>
<text x="78.4" y="126.3" transform="rotate(-90 78.4 126.3)">GND</text>
<text x="131.4" y="126.7" transform="rotate(-90 131.4 126.7)">G5V-2</text>
<text x="55.6" y="136.5" transform="rotate(-90 55.6 136.5)">K4</text>
<text x="69.6" y="135.7" transform="rotate(-180 69.6 135.7)">0</text>
<text x="69.6" y="140.5" transform="rotate(-180 69.6 140.5)">R8</text>
<text x="131.4" y="142" transform="rotate(-90 131.4 142)">G5V-2</text>
<text x="133.6" y="138" transform="rotate(-90 133.6 138)">K4</text>
<text x="55.6" y="151.7" transform="rotate(-90 55.6 151.7)">K4</text>
<text x="69.6" y="151" transform="rotate(-180 69.6 151)">0</text>
<text x="69.6" y="155.7" transform="rotate(-180 69.6 155.7)">R7</text>
<text x="133.6" y="153.3" transform="rotate(-90 133.6 153.3)">K3</text>
<text x="6.6" y="156.8" transform="rotate(-90 6.6 156.8)">J3</text>
<text x="78.4" y="156.8" transform="rotate(-90 78.4 156.8)">GND</text>
<text x="131.4" y="157.2" transform="rotate(-90 131.4 157.2)">G5V-2</text>
<text x="55.6" y="167" transform="rotate(-90 55.6 167)">K3</text>
<text x="69.6" y="166.2" transform="rotate(-180 69.6 166.2)">0</text>
<text x="69.6" y="171" transform="rotate(-180 69.6 171)">R6</text>
<text x="131.4" y="172.4" transform="rotate(-90 131.4 172.4)">G5V-2</text>
<text x="133.6" y="168.5" transform="rotate(-90 133.6 168.5)">K2</text>
<text x="55.6" y="182.2" transform="rotate(-90 55.6 182.2)">K3</text>
<text x="69.6" y="181.4" transform="rotate(-180 69.6 181.4)">0</text>
<text x="133.6" y="183.8" transform="rotate(-90 133.6 183.8)">K1</text>
<text x="69.6" y="186.2" transform="rotate(-180 69.6 186.2)">R5</text>
<text x="78.4" y="187.3" transform="rotate(-90 78.4 187.3)">GND</text>
<text x="131.4" y="187.7" transform="rotate(-90 131.4 187.7)">G5V-2</text>
<text x="55.6" y="197.4" transform="rotate(-90 55.6 197.4)">K2</text>
<text x="69.6" y="196.6" transform="rotate(-180 69.6 196.6)">0</text>
<text x="87" y="195.9" transform="rotate(-90 87 195.9)">RELAY_POWER</text>
<text x="8.6" y="201.1" transform="rotate(-90 8.6 201.1)">J2</text>
<text x="69.6" y="201.5" transform="rotate(-180 69.6 201.5)">R4</text>
<text x="105.6" y="201.2" transform="rotate(-90 105.6 201.2)">CON5</text>
<text x="133.6" y="205" transform="rotate(-90 133.6 205)">IC1</text>
<text x="162.2" y="205" transform="rotate(-90 162.2 205)">ULN2830</text>
<text x="55.6" y="212.6" transform="rotate(-90 55.6 212.6)">K2</text>
<text x="69.6" y="211.9" transform="rotate(-180 69.6 211.9)">0</text>
<text x="185.1" y="212.6" transform="rotate(-90 185.1 212.6)">GND</text>
<text x="69.6" y="216.7" transform="rotate(-180 69.6 216.7)">R3</text>
<text x="78.4" y="217.7" transform="rotate(-90 78.4 217.7)">GND</text>
<text x="134.3" y="217.7" transform="rotate(-90 134.3 217.7)">GND</text>
<text x="164.8" y="217.7" transform="rotate(-180 164.8 217.7)">+5V</text>
<text x="8.6" y="227.8" transform="rotate(-90 8.6 227.8)">J1</text>
<text x="55.6" y="227.9" transform="rotate(-90 55.6 227.9)">K1</text>
<text x="69.6" y="227.1" transform="rotate(-180 69.6 227.1)">0</text>
<text x="116.5" y="222.8" transform="rotate(-180 116.5 222.8)">+5V</text>
<text x="168.6" y="227.9" transform="rotate(-90 168.6 227.9)">CON4</text>
<text x="69.6" y="231.9" transform="rotate(-180 69.6 231.9)">R2</text>
<text x="90.1" y="234" transform="rotate(-90 90.1 234)">VIN</text>
<text x="130.5" y="230.4" transform="rotate(-90 130.5 230.4)">CON3</text>
<text x="111.5" y="235.5" transform="rotate(-90 111.5 235.5)">GND</text>
<text x="159.7" y="238" transform="rotate(-180 159.7 238)">CONNECTOR-M10LOCK</text>
<text x="55.6" y="243.1" transform="rotate(-90 55.6 243.1)">K1</text>
<text x="69.6" y="242.4" transform="rotate(-180 69.6 242.4)">0</text>
<text x="95.5" y="245.7" transform="rotate(-90 95.5 245.7)">CON1</text>
<text x="115.8" y="245.7" transform="rotate(-90 115.8 245.7)">CON2</text>
<text x="69.6" y="247.1" transform="rotate(-180 69.6 247.1)">R1</text>
<text x="78.4" y="248.2" transform="rotate(-90 78.4 248.2)">GND</text>
</g>
<g font-size="2.5" fill="#008000">
<text x="135.7" y="235.5" transform="rotate(-90 135.7 235.5)">GND</text>
<text x="138.3" y="235.5" transform="rotate(-90 138.3 235.5)">8</text>
<text x="141" y="235.5" transform="rotate(-90 141 235.5)">7</text>
<text x="143.7" y="235.5" transform="rotate(-90 143.7 235.5)">6</text>
<text x="146.3" y="235.5" transform="rotate(-90 146.3 235.5)">5</text>
<text x="149" y="235.5" transform="rotate(-90 149 235.5)">4</text>
<text x="151.7" y="235.5" transform="rotate(-90 151.7 235.5)">3</text>
<text x="154.3" y="235.5" transform="rotate(-90 154.3 235.5)">2</text>
<text x="157" y="235.5" transform="rotate(-90 157 235.5)">1</text>
<text x="159.7" y="235.5" transform="rotate(-90 159.7 235.5)">+5</text>
<text x="89.7" y="249.5" transform="rotate(-90 89.7 249.5)">optional</text>
<text x="92.4" y="249.5" transform="rotate(-90 92.4 249.5)">relay voltage</text>
</g>
<g font-size="2.1" fill="#505050">
<text x="50.2" y="11.7" transform="rotate(-90 50.2 11.7)">6</text>
<text x="18.5" y="17.5" transform="rotate(-180 18.5 17.5)">8</text>
<text x="57.1" y="14.9" transform="rotate(-180 57.1 14.9)">4</text>
<text x="18.5" y="22.6" transform="rotate(-180 18.5 22.6)">6</text>
<text x="18.5" y="20" transform="rotate(-180 18.5 20)">7</text>
<text x="50.2" y="18.6" transform="rotate(-90 50.2 18.6)">8</text>
<text x="18.5" y="27.6" transform="rotate(-180 18.5 27.6)">4</text>
<text x="18.5" y="25.1" transform="rotate(-180 18.5 25.1)">5</text>
<text x="50.2" y="26.9" transform="rotate(-90 50.2 26.9)">11</text>
<text x="18.5" y="35.3" transform="rotate(-180 18.5 35.3)">1</text>
<text x="18.5" y="32.7" transform="rotate(-180 18.5 32.7)">2</text>
<text x="18.5" y="30.2" transform="rotate(-180 18.5 30.2)">3</text>
<text x="50.2" y="33.9" transform="rotate(-90 50.2 33.9)">9</text>
<text x="58.2" y="30.2" transform="rotate(-180 58.2 30.2)">13</text>
<text x="50.2" y="42.2" transform="rotate(-90 50.2 42.2)">6</text>
<text x="57.1" y="45.4" transform="rotate(-180 57.1 45.4)">4</text>
<text x="50.2" y="49.1" transform="rotate(-90 50.2 49.1)">8</text>
<text x="18.5" y="58.1" transform="rotate(-180 18.5 58.1)">8</text>
<text x="50.2" y="57.4" transform="rotate(-90 50.2 57.4)">11</text>
<text x="18.5" y="65.7" transform="rotate(-180 18.5 65.7)">5</text>
<text x="18.5" y="63.2" transform="rotate(-180 18.5 63.2)">6</text>
<text x="18.5" y="60.7" transform="rotate(-180 18.5 60.7)">7</text>
<text x="50.2" y="64.3" transform="rotate(-90 50.2 64.3)">9</text>
<text x="58.2" y="60.7" transform="rotate(-180 58.2 60.7)">13</text>
<text x="18.5" y="70.8" transform="rotate(-180 18.5 70.8)">3</text>
<text x="18.5" y="68.3" transform="rotate(-180 18.5 68.3)">4</text>
<text x="18.5" y="75.9" transform="rotate(-180 18.5 75.9)">1</text>
<text x="18.5" y="73.4" transform="rotate(-180 18.5 73.4)">2</text>
<text x="50.2" y="75.2" transform="rotate(-90 50.2 75.2)">6</text>
<text x="123.8" y="73.4" transform="rotate(-180 123.8 73.4)">16</text>
<text x="130.7" y="73.4" transform="rotate(-180 130.7 73.4)">1</text>
<text x="50.2" y="82.1" transform="rotate(-90 50.2 82.1)">8</text>
<text x="57.1" y="78.4" transform="rotate(-180 57.1 78.4)">4</text>
<text x="123.8" y="88.6" transform="rotate(-180 123.8 88.6)">16</text>
<text x="130.7" y="88.6" transform="rotate(-180 130.7 88.6)">1</text>
<text x="50.2" y="90.4" transform="rotate(-90 50.2 90.4)">11</text>
<text x="58.2" y="93.7" transform="rotate(-180 58.2 93.7)">13</text>
<text x="18.5" y="101.3" transform="rotate(-180 18.5 101.3)">8</text>
<text x="50.2" y="97.4" transform="rotate(-90 50.2 97.4)">9</text>
<text x="18.5" y="106.3" transform="rotate(-180 18.5 106.3)">6</text>
<text x="18.5" y="103.8" transform="rotate(-180 18.5 103.8)">7</text>
<text x="50.2" y="105.7" transform="rotate(-90 50.2 105.7)">6</text>
<text x="123.8" y="103.8" transform="rotate(-180 123.8 103.8)">16</text>
<text x="130.7" y="103.8" transform="rotate(-180 130.7 103.8)">1</text>
<text x="18.5" y="114" transform="rotate(-180 18.5 114)">3</text>
<text x="18.5" y="111.4" transform="rotate(-180 18.5 111.4)">4</text>
<text x="18.5" y="108.9" transform="rotate(-180 18.5 108.9)">5</text>
<text x="50.2" y="112.6" transform="rotate(-90 50.2 112.6)">8</text>
<text x="57.1" y="108.9" transform="rotate(-180 57.1 108.9)">4</text>
<text x="18.5" y="119" transform="rotate(-180 18.5 119)">1</text>
<text x="18.5" y="116.5" transform="rotate(-180 18.5 116.5)">2</text>
<text x="123.8" y="119" transform="rotate(-180 123.8 119)">16</text>
<text x="130.7" y="119" transform="rotate(-180 130.7 119)">1</text>
<text x="50.2" y="120.9" transform="rotate(-90 50.2 120.9)">11</text>
<text x="58.2" y="124.1" transform="rotate(-180 58.2 124.1)">13</text>
<text x="50.2" y="127.8" transform="rotate(-90 50.2 127.8)">9</text>
<text x="50.2" y="136.1" transform="rotate(-90 50.2 136.1)">6</text>
<text x="123.8" y="134.3" transform="rotate(-180 123.8 134.3)">16</text>
<text x="130.7" y="134.3" transform="rotate(-180 130.7 134.3)">1</text>
<text x="50.2" y="143" transform="rotate(-90 50.2 143)">8</text>
<text x="57.1" y="139.4" transform="rotate(-180 57.1 139.4)">4</text>
<text x="18.5" y="149.5" transform="rotate(-180 18.5 149.5)">7</text>
<text x="18.5" y="147" transform="rotate(-180 18.5 147)">8</text>
<text x="123.8" y="149.5" transform="rotate(-180 123.8 149.5)">16</text>
<text x="130.7" y="149.5" transform="rotate(-180 130.7 149.5)">1</text>
<text x="18.5" y="154.6" transform="rotate(-180 18.5 154.6)">5</text>
<text x="18.5" y="152.1" transform="rotate(-180 18.5 152.1)">6</text>
<text x="50.2" y="151.3" transform="rotate(-90 50.2 151.3)">11</text>
<text x="58.2" y="154.6" transform="rotate(-180 58.2 154.6)">13</text>
<text x="18.5" y="159.7" transform="rotate(-180 18.5 159.7)">3</text>
<text x="18.5" y="157.1" transform="rotate(-180 18.5 157.1)">4</text>
<text x="50.2" y="158.3" transform="rotate(-90 50.2 158.3)">9</text>
<text x="18.5" y="164.8" transform="rotate(-180 18.5 164.8)">1</text>
<text x="18.5" y="162.2" transform="rotate(-180 18.5 162.2)">2</text>
<text x="50.2" y="166.6" transform="rotate(-90 50.2 166.6)">6</text>
<text x="123.8" y="164.8" transform="rotate(-180 123.8 164.8)">16</text>
<text x="130.7" y="164.8" transform="rotate(-180 130.7 164.8)">1</text>
<text x="50.2" y="173.5" transform="rotate(-90 50.2 173.5)">8</text>
<text x="57.1" y="169.8" transform="rotate(-180 57.1 169.8)">4</text>
<text x="50.2" y="181.8" transform="rotate(-90 50.2 181.8)">11</text>
<text x="58.2" y="185.1" transform="rotate(-180 58.2 185.1)">13</text>
<text x="123.8" y="180" transform="rotate(-180 123.8 180)">16</text>
<text x="130.7" y="180" transform="rotate(-180 130.7 180)">1</text>
<text x="18.5" y="190.2" transform="rotate(-180 18.5 190.2)">8</text>
<text x="50.2" y="188.8" transform="rotate(-90 50.2 188.8)">9</text>
<text x="136.5" y="187.5" transform="rotate(-90 136.5 187.5)">18</text>
<text x="139" y="187.5" transform="rotate(-90 139 187.5)">17</text>
<text x="141.6" y="187.5" transform="rotate(-90 141.6 187.5)">16</text>
<text x="144.1" y="187.5" transform="rotate(-90 144.1 187.5)">15</text>
<text x="146.6" y="187.5" transform="rotate(-90 146.6 187.5)">14</text>
<text x="149.2" y="187.5" transform="rotate(-90 149.2 187.5)">13</text>
<text x="151.7" y="187.5" transform="rotate(-90 151.7 187.5)">12</text>
<text x="154.3" y="187.5" transform="rotate(-90 154.3 187.5)">11</text>
<text x="156.8" y="187.5" transform="rotate(-90 156.8 187.5)">10</text>
<text x="18.5" y="197.8" transform="rotate(-180 18.5 197.8)">5</text>
<text x="18.5" y="195.2" transform="rotate(-180 18.5 195.2)">6</text>
<text x="18.5" y="192.7" transform="rotate(-180 18.5 192.7)">7</text>
<text x="50.2" y="197.1" transform="rotate(-90 50.2 197.1)">6</text>
<text x="108.6" y="193.8" transform="rotate(-90 108.6 193.8)">3</text>
<text x="111.1" y="193.8" transform="rotate(-90 111.1 193.8)">2</text>
<text x="113.6" y="193.8" transform="rotate(-90 113.6 193.8)">1</text>
<text x="137.6" y="194.8" transform="rotate(-90 137.6 194.8)">O1</text>
<text x="140.2" y="194.8" transform="rotate(-90 140.2 194.8)">O2</text>
<text x="142.7" y="194.8" transform="rotate(-90 142.7 194.8)">O3</text>
<text x="145.2" y="194.8" transform="rotate(-90 145.2 194.8)">O4</text>
<text x="147.7" y="194.8" transform="rotate(-90 147.7 194.8)">O5</text>
<text x="150.3" y="194.8" transform="rotate(-90 150.3 194.8)">O6</text>
<text x="152.8" y="194.8" transform="rotate(-90 152.8 194.8)">O7</text>
<text x="155.4" y="194.8" transform="rotate(-90 155.4 194.8)">O8</text>
<text x="157.9" y="196.4" transform="rotate(-90 157.9 196.4)">CD+</text>
<text x="18.5" y="202.9" transform="rotate(-180 18.5 202.9)">3</text>
<text x="18.5" y="200.3" transform="rotate(-180 18.5 200.3)">4</text>
<text x="57.1" y="200.3" transform="rotate(-180 57.1 200.3)">4</text>
<text x="137.6" y="202.7" transform="rotate(-90 137.6 202.7)">I1</text>
<text x="140.2" y="202.7" transform="rotate(-90 140.2 202.7)">I2</text>
<text x="142.7" y="202.7" transform="rotate(-90 142.7 202.7)">I3</text>
<text x="145.2" y="202.7" transform="rotate(-90 145.2 202.7)">I4</text>
<text x="147.7" y="202.7" transform="rotate(-90 147.7 202.7)">I5</text>
<text x="150.3" y="202.7" transform="rotate(-90 150.3 202.7)">I6</text>
<text x="152.8" y="202.7" transform="rotate(-90 152.8 202.7)">I7</text>
<text x="155.4" y="202.7" transform="rotate(-90 155.4 202.7)">I8</text>
<text x="157.9" y="202.7" transform="rotate(-90 157.9 202.7)">GND</text>
<text x="18.5" y="207.9" transform="rotate(-180 18.5 207.9)">1</text>
<text x="18.5" y="205.4" transform="rotate(-180 18.5 205.4)">2</text>
<text x="50.2" y="204" transform="rotate(-90 50.2 204)">8</text>
<text x="136.5" y="208.5" transform="rotate(-90 136.5 208.5)">1</text>
<text x="139" y="208.5" transform="rotate(-90 139 208.5)">2</text>
<text x="141.6" y="208.5" transform="rotate(-90 141.6 208.5)">3</text>
<text x="144.1" y="208.5" transform="rotate(-90 144.1 208.5)">4</text>
<text x="146.6" y="208.5" transform="rotate(-90 146.6 208.5)">5</text>
<text x="149.2" y="208.5" transform="rotate(-90 149.2 208.5)">6</text>
<text x="151.7" y="208.5" transform="rotate(-90 151.7 208.5)">7</text>
<text x="154.3" y="208.5" transform="rotate(-90 154.3 208.5)">8</text>
<text x="156.8" y="208.5" transform="rotate(-90 156.8 208.5)">9</text>
<text x="50.2" y="212.3" transform="rotate(-90 50.2 212.3)">11</text>
<text x="58.2" y="215.6" transform="rotate(-180 58.2 215.6)">13</text>
<text x="18.5" y="220.6" transform="rotate(-180 18.5 220.6)">7</text>
<text x="18.5" y="218.1" transform="rotate(-180 18.5 218.1)">8</text>
<text x="50.2" y="219.2" transform="rotate(-90 50.2 219.2)">9</text>
<text x="169.5" y="219.9" transform="rotate(-90 169.5 219.9)">1</text>
<text x="172" y="219.9" transform="rotate(-90 172 219.9)">2</text>
<text x="174.6" y="219.9" transform="rotate(-90 174.6 219.9)">3</text>
<text x="18.5" y="225.7" transform="rotate(-180 18.5 225.7)">5</text>
<text x="18.5" y="223.2" transform="rotate(-180 18.5 223.2)">6</text>
<text x="50.2" y="227.5" transform="rotate(-90 50.2 227.5)">6</text>
<text x="133.9" y="223" transform="rotate(-90 133.9 223)">10</text>
<text x="136.5" y="223" transform="rotate(-90 136.5 223)">9</text>
<text x="139" y="223" transform="rotate(-90 139 223)">8</text>
<text x="141.6" y="223" transform="rotate(-90 141.6 223)">7</text>
<text x="144.1" y="223" transform="rotate(-90 144.1 223)">6</text>
<text x="146.6" y="223" transform="rotate(-90 146.6 223)">5</text>
<text x="149.2" y="223" transform="rotate(-90 149.2 223)">4</text>
<text x="151.7" y="223" transform="rotate(-90 151.7 223)">3</text>
<text x="154.3" y="223" transform="rotate(-90 154.3 223)">2</text>
<text x="156.8" y="223" transform="rotate(-90 156.8 223)">1</text>
<text x="18.5" y="233.3" transform="rotate(-180 18.5 233.3)">2</text>
<text x="18.5" y="230.8" transform="rotate(-180 18.5 230.8)">3</text>
<text x="18.5" y="228.3" transform="rotate(-180 18.5 228.3)">4</text>
<text x="57.1" y="230.8" transform="rotate(-180 57.1 230.8)">4</text>
<text x="18.5" y="235.9" transform="rotate(-180 18.5 235.9)">1</text>
<text x="50.2" y="234.5" transform="rotate(-90 50.2 234.5)">8</text>
<text x="98.4" y="238.3" transform="rotate(-90 98.4 238.3)">2</text>
<text x="101" y="238.3" transform="rotate(-90 101 238.3)">1</text>
<text x="118.7" y="238.3" transform="rotate(-90 118.7 238.3)">2</text>
<text x="121.2" y="238.3" transform="rotate(-90 121.2 238.3)">1</text>
<text x="50.2" y="242.8" transform="rotate(-90 50.2 242.8)">11</text>
<text x="50.2" y="249.7" transform="rotate(-90 50.2 249.7)">9</text>
<text x="58.2" y="246" transform="rotate(-180 58.2 246)">13</text>
</g>
</svg>
